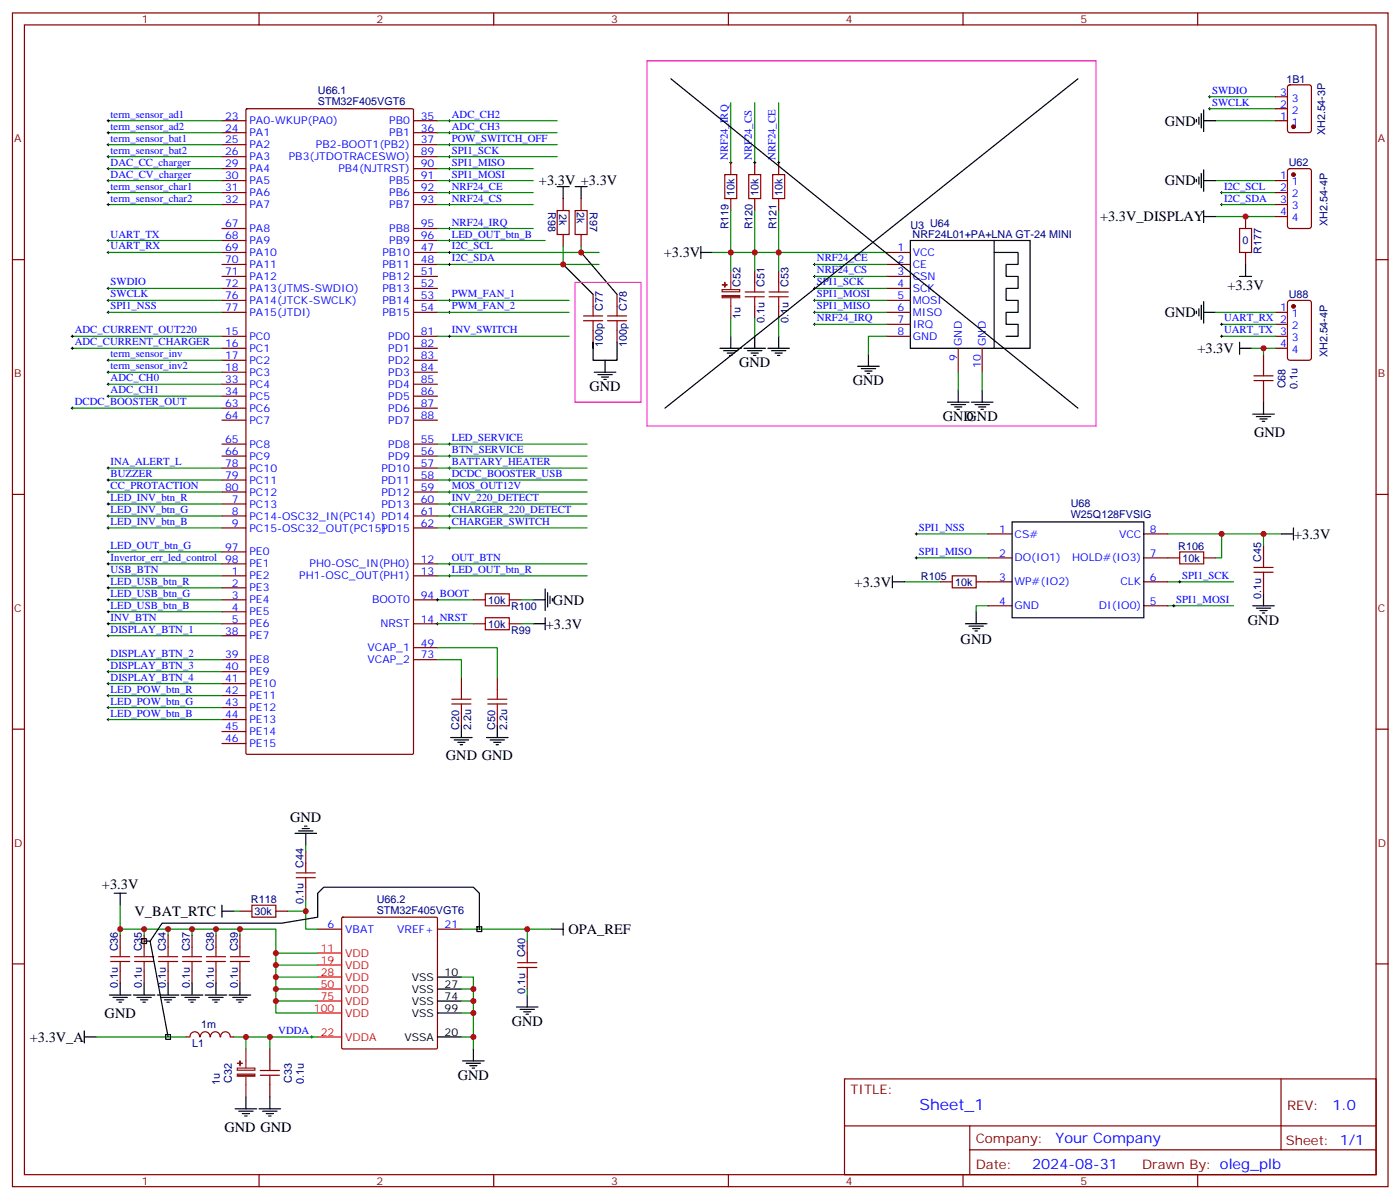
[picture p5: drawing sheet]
<svg xmlns="http://www.w3.org/2000/svg" width="413mm" height="353mm" viewBox="0 0 413 353" stroke-linecap="round" stroke-linejoin="round" font-family="sans-serif">
<g fill="none" stroke="#870000" stroke-width=".35">
<path d="M3.7 3.8h405.3v345.7h-405.3zM7.2 7.3h398.3v338.7h-398.3zM76.3 3.8v3.5M145.5 3.8v3.5M214.6 3.8v3.5M283.8 3.8v3.5M352.9 3.8v3.5M65.4 35.6h7.1M65.4 39.1h7.1M72.5 32.2l.3-.2h48.7l.3 .4v189.4l-.3 .4h-48.7l-.3-.4zM121.8 35.6h7.1M121.8 39.1h7.1"/>
<path d="M375.8 35.6h3.6M375.8 32h3.6M375.8 28.5h3.6M379.6 25.2l.5-.2h5.6l.7 .4v13l-.4 .6-5.9 .1-.7-.5v-12.9zM65.4 53.2h7.1M65.4 56.7h7.1M65.4 42.6h7.1M65.4 46.1h7.1M65.4 49.7h7.1M121.8 53.2h7.1M121.8 56.7h7.1M121.8 42.6h7.1"/>
<path d="M121.8 46.1h7.1M121.8 49.7h7.1M165.9 58.5v3.5M171.2 58.5v3.5M215.3 47.9v3.5M215.3 58.5v3.5M222.4 47.9v3.5M222.4 58.5v3.5M229.4 47.9v3.5M229.4 58.5v3.5M375.8 53.2h3.6M375.8 56.7h3.6"/>
<path d="M379.6 49.9l.5-.2h5.6l.7 .4v16.5l-.4 .7h-5.9l-.7-.5v-16.4zM3.7 76.5h3.5M65.4 60.3h7.1M65.4 74.4h7.1M65.4 77.9h7.1M65.4 67.3h7.1M65.4 70.8h7.1M121.8 60.3h7.1M121.8 74.4h7.1M121.8 77.9h7.1M121.8 67.3h7.1M121.8 70.8h7.1"/>
<path d="M165.9 69.1v3.5M171.2 69.1v3.5M222.4 79.7v3.5M229.4 79.7v3.5M261.2 74.4h7.1M261.2 77.9h7.1M367 63.8v3.5M367 74.4v3.5M375.8 60.3h3.6M375.8 63.8h3.6M405.5 76.5h3.5M65.4 81.4h7.1"/>
<path d="M65.4 84.9h7.1M65.4 88.5h7.1M65.4 92h7.1M65.4 99.1h7.1M121.8 81.4h7.1M121.8 84.9h7.1M121.8 88.5h7.1M121.8 92h7.1M121.8 99.1h7.1M174.8 86.7v3.5M174.8 97.3v3.5M181.8 86.7v3.5"/>
<path d="M181.8 97.3v3.5M222.4 90.2v3.6M229.4 90.2v3.6M261.2 81.4h7.1M261.2 84.9h7.1M261.2 88.5h7.1M261.2 92h7.1M261.2 99.1h7.1M261.2 95.5h7.1M375.8 92h3.6M375.8 99.1h3.6M375.8 95.5h3.6"/>
<path d="M379.6 88.7l.5-.2h5.6l.7 .4v16.5l-.4 .7h-5.9l-.7-.4v-16.5zM65.4 102.6h7.1M65.4 106.1h7.1M65.4 109.6h7.1M65.4 113.2h7.1M65.4 116.7h7.1M121.8 102.6h7.1M121.8 106.1h7.1M121.8 109.6h7.1M121.8 113.2h7.1M121.8 116.7h7.1M282.4 102.6v7"/>
<path d="M289.4 102.6v7M372.3 104.4v3.5M372.3 114.9v3.6M375.8 102.6h3.6M65.4 130.8h7.1M65.4 134.3h7.1M65.4 137.9h7.1M65.4 120.2h7.1M65.4 123.8h7.1M121.8 130.8h7.1M121.8 134.3h7.1M121.8 137.9h7.1"/>
<path d="M121.8 120.2h7.1M121.8 123.8h7.1M3.7 145.6h3.5M65.4 148.4h7.1M65.4 152h7.1M65.4 155.5h7.1M65.4 141.4h7.1M65.4 144.9h7.1M121.8 148.4h7.1M121.8 152h7.1M121.8 155.5h7.1M121.8 141.4h7.1"/>
<path d="M121.8 144.9h7.1M291.2 157.3h7M337 157.3h7.1M405.5 145.6h3.5M65.4 169.6h7.1M65.4 173.1h7.1M65.4 176.7h7.1M65.4 162.6h7.1M65.4 166.1h7.1M121.8 169.6h7.1M121.8 176.7h7.1M121.8 166.1h7.1"/>
<path d="M139.5 176.7h3.5M150.1 176.7h3.5M277.1 171.4h3.5M287.7 171.4h10.5M291.2 164.3h7M291.2 178.4h7M337 171.4h7.1M337 164.3h10.6M337 178.4h7.1M354.7 164.3h3.5M372.3 160.8v3.5M372.3 171.4v3.5"/>
<path d="M65.4 180.2h7.1M65.4 183.7h7.1M65.4 187.3h7.1M65.4 194.3h7.1M65.4 197.8h7.1M121.8 183.7h7.1M121.8 194.3h7.1M121.8 190.8h7.1M136 199.6v3.5M139.5 183.7h3.5M146.5 199.6v3.5M150.1 183.7h3.5"/>
<path d="M3.7 214.8h3.5M65.4 201.4h7.1M65.4 204.9h7.1M65.4 208.4h7.1M65.4 211.9h7.1M65.4 215.5h7.1M65.4 219h7.1M136 210.2v3.5M146.5 210.2v3.5M405.5 214.8h3.5M90.1 250.8v3.5M35.4 275.4v3.6"/>
<path d="M42.5 275.4v3.6M49.5 275.4v3.6M56.6 275.4v3.6M63.6 275.4v3.6M70.7 275.4v3.6M70.7 268.4h3.5M81.3 268.4h3.5M90.1 261.3v3.6M93.6 273.7h7.1M100.7 270.3l.3-.1h27.6l.3 .1v38.3l-.2 .3-27.7 .1-.3-.2zM128.9 273.7h7.1M155.4 277.2v3.5"/>
<path d="M3.7 283.9h3.5M35.4 286v3.6M42.5 286v3.6M49.5 286v3.6M56.6 286v3.6M63.6 286v3.6M70.7 286v3.6M155.4 287.8v3.5M405.5 283.9h3.5M54.8 305.4h1.1M58.8 305.4a1.41 1.41 0 0 0-1.4-1.5 1.41 1.41 0 0 0-1.4 1.5M61.9 305.4a1.41 1.41 0 0 0-1.5-1.5 1.41 1.41 0 0 0-1.4 1.5"/>
<path d="M64.8 305.4a1.41 1.41 0 0 0-1.4-1.5 1.41 1.41 0 0 0-1.4 1.5M65 305.4a1.41 1.41 0 0 1 1.4-1.5 1.41 1.41 0 0 1 1.4 1.5h1.1M79.5 309v3.5M79.5 319.5v3.6M248.8 317.8h156.7v28.2h-156.7zM377.5 317.8v20.9M248.9 331.6h156.5M285.8 338.7h119.6M285.8 331.6v14.1M76.3 346v3.5M145.5 346v3.5M214.6 346v3.5"/>
<path d="M283.8 346v3.5M352.9 346v3.5"/>
</g>
<g fill="none" stroke="#000" stroke-width=".29">
<path d="M31.5 35.6h.7M31.5 39.1h.7M31.9 35.2v.7M31.9 38.7v.7M132.1 35.6h.7M132.1 39.1h.7M132.4 35.2v.7M132.4 38.7v.7M356.1 28.5h.7M356.1 32h.7M356.4 28.2v.7M356.4 31.7v.7"/>
<path d="M31.5 56.7h.7M31.5 46.1h.7M31.5 42.6h.7M31.5 49.7h.7M31.5 53.2h.7M31.9 42.3v.7M31.9 45.8v.7M31.9 49.3v.7M31.9 52.8v.8M31.9 56.4v.7M31.9 59.9v.7M132.1 56.7h.7"/>
<path d="M132.1 46.1h.7M132.1 42.6h.7M132.1 49.7h.7M132.1 53.2h.7M132.4 42.3v.7M132.4 45.8v.7M132.4 49.3v.7M132.4 52.8v.8M132.4 56.4v.7M132.4 59.9v.7M215 47.9h.7M215.3 47.6v.7"/>
<path d="M222 47.9h.7M222.4 47.6v.7M229.1 47.9h.7M229.4 47.6v.7M359.6 56.7h.7M360 56.4v.7M360 59.9v.7M31.5 60.3h.7M31.5 74.4h.7M31.5 70.8h.7M31.9 70.5v.7M31.9 74v.7"/>
<path d="M132.1 60.3h.7M132.1 74.4h.7M132.1 77.9h.7M132.1 70.8h.7M132.1 67.3h.7M132.4 67v.7M132.4 70.5v.7M132.4 74v.7M132.4 77.5v.7M239.7 77.9h.7M240 77.5v.7M359.6 60.3h.7"/>
<path d="M21 99.1h.7M21.3 98.7v.7M31.5 92h.7M31.5 88.5h.7M31.5 84.9h.7M31.9 84.6v.7M31.9 88.1v.7M31.9 91.7v.7M132.1 92h.7M132.1 88.5h.7M132.1 99.1h.7M132.4 88.1v.7"/>
<path d="M132.4 91.7v.7M132.4 98.7v.7M239.7 92h.7M239.7 88.5h.7M239.7 84.9h.7M239.7 81.4h.7M239.7 95.5h.7M240 81.1v.7M240 84.6v.7M240 88.1v.7M240 91.7v.7M240 95.2v.7"/>
<path d="M359.6 95.5h.7M359.6 99.1h.7M360 95.2v.7M360 98.7v.7M21 102.6h.7M21.3 102.2v.7M21.3 119.9v.7M31.5 113.2h.7M31.5 116.7h.7M31.5 106.1h.7M31.5 109.6h.7M31.9 105.8v.7"/>
<path d="M31.9 109.3v.7M31.9 112.8v.7M31.9 116.3v.8M21 120.2h.7M31.5 137.9h.7M31.9 137.5v.7M132.1 137.9h.7M132.1 130.8h.7M132.1 134.3h.7M132.4 130.5v.7M132.4 134v.7M132.4 137.5v.7"/>
<path d="M31.5 144.9h.7M31.5 141.4h.7M31.5 155.5h.7M31.5 152h.7M31.5 148.4h.7M31.9 141v.7M31.9 144.6v.7M31.9 148.1v.7M31.9 151.6v.7M31.9 155.2v.7M132.1 144.9h.7M132.1 141.4h.7"/>
<path d="M132.1 155.5h.7M132.1 152h.7M132.1 148.4h.7M132.4 141v.7M132.4 144.6v.7M132.4 148.1v.7M132.4 151.6v.7M132.4 155.2v.7M269.7 157.3h.7M270 156.9v.7M31.5 176.7h.7M31.5 169.6h.7"/>
<path d="M31.5 166.1h.7M31.5 173.1h.7M31.5 162.6h.7M31.9 162.2v.7M31.9 165.7v.7M31.9 169.3v.7M31.9 172.8v.7M31.9 176.3v.7M31.9 179.8v.8M128.6 176.7h.7M128.9 176.3v.7M132.1 169.6h.7"/>
<path d="M132.1 166.1h.7M132.4 165.7v.7M132.4 169.3v.7M269.7 164.3h.7M270 164v.7M345.5 178.4h.7M345.9 178.1v.7M347.3 171.4h.7M347.6 171v.7M31.5 183.7h.7M31.5 197.8h.7M31.5 194.3h.7"/>
<path d="M31.5 187.3h.7M31.5 180.2h.7M31.9 183.4v.7M31.9 186.9v.7M31.9 194v.7M31.9 197.5v.7M128.6 183.7h.7M128.9 183.4v.7M31.5 201.4h.7M31.5 204.9h.7M31.5 208.4h.7M31.5 211.9h.7"/>
<path d="M31.9 201v.7M31.9 204.5v.7M31.9 208.1v.7M31.9 211.6v.7M91.5 305.4h.7M91.9 305.1v.7"/>
</g>
<g fill="none" stroke="#008700" stroke-width=".35">
<path d="M31.9 35.6h33.5M31.9 39.1h33.5M128.9 35.6h35.3M128.9 39.1h35.3M215.3 30.3v17.6M222.4 30.3v17.6M229.4 30.3v17.6M356.4 28.5h19.4M356.4 32h19.4M358.2 35.6h17.6M31.9 56.7h33.5M31.9 53.2h33.5"/>
<path d="M31.9 42.6h33.5M31.9 46.1h33.5M31.9 49.7h33.5M128.9 42.6h35.3M128.9 56.7h28.2M128.9 53.2h28.2M128.9 46.1h35.3M128.9 49.7h28.2M358.2 53.2h17.6M360 56.7h15.8M31.9 60.3h33.5M31.9 74.4h33.5"/>
<path d="M31.9 70.8h33.5M128.9 77.9h47.6M128.9 74.4h47.6M128.9 60.3h28.2M128.9 70.8h31.8M128.9 67.3h28.2M165.9 72.6v5.3M171.2 72.6v1.8M210 74.4h51.2M215.3 62v17.7M222.4 62v17.7M229.4 62v17.7"/>
<path d="M240 77.9h21.2M358.2 63.8h17.6M360 60.3h15.8M21.3 99.1h44.1M31.9 84.9h33.5M31.9 88.5h33.5M31.9 92h33.5M128.9 88.5h38.8M128.9 92h38.8M128.9 99.1h38.8M215.3 93.8v5.3M222.4 93.8v5.3"/>
<path d="M229.4 93.8v5.3M240 84.9h21.2M240 88.5h21.2M240 92h21.2M240 95.5h21.2M240 81.4h21.2M261.2 99.1h-5.3v5.3M358.2 92h17.6M360 99.1h15.8M360 95.5h15.8M21.3 102.6h44.1M31.9 113.2h33.5"/>
<path d="M31.9 116.7h33.5M31.9 106.1h33.5M31.9 109.6h33.5M282.4 109.6v5.3M289.4 109.6v5.3M368.8 102.6h7M372.3 102.6v1.8M21.3 120.2h44.1M31.9 137.9h33.5M128.9 137.9h44.1M128.9 130.8h44.1M128.9 134.3h44.1"/>
<path d="M31.9 141.4h33.5M31.9 144.9h33.5M31.9 148.4h33.5M31.9 152h33.5M31.9 155.5h33.5M128.9 141.4h44.1M128.9 144.9h44.1M128.9 148.4h44.1M128.9 152h44.1M128.9 155.5h44.1M270 157.3h21.2M344.1 157.3h33.5"/>
<path d="M360 157.3v7h-1.8M372.3 157.3v3.5M31.9 176.7h33.5M31.9 166.1h33.5M31.9 169.6h33.5M31.9 173.1h33.5M31.9 162.6h33.5M128.9 176.7h10.6M128.9 166.1h44.1M128.9 169.6h44.1M153.6 176.7h3.5M266.5 171.4h10.6"/>
<path d="M270 164.3h21.2M291.2 178.4h-3.5v1.8M344.1 178.4h19.4M344.1 171.4h19.4M31.9 183.7h33.5M31.9 187.3h33.5M31.9 194.3h33.5M31.9 197.8h33.5M31.9 180.2h33.5M128.9 194.3h7.1v5.3M128.9 190.8h17.6v8.8M128.9 183.7h10.6"/>
<path d="M153.6 183.7h3.5M31.9 201.4h33.5M31.9 204.9h33.5M31.9 208.4h33.5M31.9 211.9h33.5M90.1 249v1.8M35.4 266.6v7.1h14.1v1.7M35.4 273.7v1.7M42.5 273.7v1.7M49.5 273.7h21.2v1.7M56.6 273.7v1.7M63.6 273.7v1.7"/>
<path d="M68.9 268.4h1.8M70.7 273.7h10.6v24.7h12.3M84.8 268.4h5.3v5.3h3.5M90.1 264.9v3.5M136 273.7h26.4M155.4 273.7v3.5M81.3 294.9h12.3M81.3 291.3h12.3M81.3 287.8h12.3M81.3 284.3h12.3M81.3 280.7h12.3M136 287.8h3.5v21.2"/>
<path d="M136 294.9h3.5M136 291.3h3.5M136 298.4h3.5M155.4 291.3v1.8M28.4 305.4h26.4M68.9 305.4h10.6v3.6M72.5 305.4v3.6M79.5 305.4h14.1M136 305.4h3.5"/>
</g>
<g fill="none" stroke="#000" stroke-width=".35">
<path d="M197.7 23.2l119.9 97M317.6 23.2l-121.7 97M352.6 35.2v.7M353.3 34.5v2.1M354 33.4v4.3M354.7 35.6h3.5M354.7 32.4v6.3M164.2 55h3.5M165.9 55v3.5M169.5 55h3.5M171.2 55v3.5M352.6 52.8v.8"/>
<path d="M353.3 52.1v2.2M354 51.1v4.2M354.7 50v6.4M354.7 53.2h3.5M165.9 77.9l8.9 8.8M171.2 74.4l10.6 12.3M206.5 74.4h3.5M206.5 72.6v3.5M268.3 70.8h35.2v31.8h-35.2zM292.9 74.4h7.1v3.5h-3.5v3.5h3.5v3.5h-3.5v3.6h3.5v3.5h-3.5v3.5h3.5v3.6h-3.5M292.9 70.8v31.8M354.7 62v3.5"/>
<path d="M354.7 63.8h3.5M367 77.9v3.5M215.3 99.1v3.5M222.4 99.1v3.5M229.4 99.1v3.5M352.6 91.7v.7M353.3 90.9v2.2M354 89.9v4.2M354.7 88.8v6.4M354.7 92h3.5M365.3 81.4h3.5M175.1 109.6h6.4"/>
<path d="M176.2 110.3h4.2M177.2 111.1h2.2M177.9 111.8h.7M178.3 106.1v3.5M212.2 102.6h6.3M213.2 103.3h4.3M214.3 104h2.1M215 104.7h.7M219.2 102.6h6.4M220.3 103.3h4.2M221.3 104h2.1M222 104.7h.7"/>
<path d="M226.3 102.6h6.3M227.3 103.3h4.3M228.4 104h2.1M229.1 104.7h.7M252.7 107.9h6.4M253.8 108.6h4.2M254.8 109.3h2.2M255.6 110h.7M255.9 104.4v3.5M279.2 118.5h6.3M280.2 119.2h4.3M281.3 119.9h2.1"/>
<path d="M282.4 114.9v3.6M286.2 118.5h6.4M287.3 119.2h4.2M288.4 119.9h2.1M289.4 114.9v3.6M365.3 102.6h3.5M365.3 100.8v3.6M372.3 118.5v3.5M282 120.6h.7M289.1 120.6h.7M369.1 122h6.4M370.2 122.7h4.2"/>
<path d="M371.3 123.4h2.1M372 124.1h.7M298.2 153.7h38.8v28.3h-38.8zM377.6 157.3h3.5M381.1 155.5v3.5M157.1 176.7h3.6M160.7 173.5v6.3M161.4 174.6v4.2M162.1 175.6v2.1M162.8 176.3v.7M263 171.4h3.5M263 169.6v3.5"/>
<path d="M369.1 178.4h6.4M370.2 179.1h4.2M371.3 179.8h2.1M372.3 174.9v3.5M157.1 183.7h3.6M160.7 182v3.5M284.5 183.7h6.3M285.5 184.4h4.3M286.6 185.1h2.1M287.3 185.8h.7M287.7 180.2v3.5M372 180.6h.7"/>
<path d="M132.8 217.2h6.3M133.8 217.9h4.3M134.9 218.7h2.1M135.6 219.4h.7M136 213.7v3.5M143.4 217.2h6.3M144.4 217.9h4.3M145.5 218.7h2.1M146.2 219.4h.7M146.5 213.7v3.5M86.9 245.5h6.4M88 244.8h4.2"/>
<path d="M89 244.1h2.2M89.7 243.3h.8M90.1 245.5v3.5M33.7 263.1h3.5M35.4 263.1v3.5M41.8 276.5h1.4v1.4h-1.4zM42.5 277.2h1.7l5.3 28.2M65.4 268.4h3.5M65.4 266.6v3.6M140.5 273h1.5v1.4h-1.5zM141.3 273.7v-10.6l-1.8-1.8h-44.1l-1.8 1.8v7.1l-10.6 1.7h-35.2l-3.6 5.3M162.4 273.7h3.5"/>
<path d="M165.9 271.9v3.5M32.2 293.1h6.4M33.3 293.8h4.2M34.4 294.5h2.1M35.1 295.2h.7M35.4 289.6v3.5M39.3 293.1h6.3M40.4 293.8h4.2M41.4 294.5h2.1M42.1 295.2h.7M42.5 289.6v3.5M46.4 293.1h6.3"/>
<path d="M47.4 293.8h4.2M48.5 294.5h2.1M49.2 295.2h.7M49.5 289.6v3.5M53.4 293.1h6.4M54.5 293.8h4.2M55.5 294.5h2.1M56.2 295.2h.7M56.6 289.6v3.5M60.5 293.1h6.3M61.5 293.8h4.3M62.6 294.5h2.1"/>
<path d="M63.3 295.2h.7M63.6 289.6v3.5M67.5 293.1h6.4M68.6 293.8h4.2M69.6 294.5h2.2M70.3 295.2h.7M70.7 289.6v3.5M128.9 287.8h7.1M128.9 291.3h7.1M128.9 294.9h7.1M128.9 298.4h7.1M152.2 296.6h6.3"/>
<path d="M153.2 297.3h4.3M154.3 298h2.1M155 298.7h.7M155.4 293.1v3.5M24.8 305.4h3.6M24.8 303.7v3.5M48.8 304.7h1.4v1.4h-1.4zM128.9 305.4h7.1M136.3 312.5h6.4M137.4 313.2h4.2M138.4 313.9h2.1M139.1 314.6h.7"/>
<path d="M139.5 309v3.5M69.3 326.6h6.3M70.3 327.3h4.3M71.4 328h2.1M72.1 328.7h.7M72.5 323.1v3.5M76.3 326.6h6.4M77.4 327.3h4.2M78.5 328h2.1M79.2 328.7h.7M79.5 323.1v3.5"/>
</g>
<g fill="#870000" stroke="#870000" stroke-width=".35">
<circle cx="381.1" cy="37.3" r=".53"/>
<circle cx="381.1" cy="51.4" r=".53"/>
<circle cx="381.1" cy="90.2" r=".53"/>
</g>
<path d="M93.6 280.7h7.1M93.6 284.3h7.1M93.6 287.8h7.1M93.6 291.3h7.1M93.6 294.9h7.1M93.6 298.4h7.1M93.6 305.4h7.1" fill="none" stroke="#f00" stroke-width=".35"/>
<path d="M215.3 79.7v5.6M212.8 85.3h5.2v.6h-5.2zM215.3 87.8v6M69.9 314.6h5.2v.6h-5.2zM72.5 309v5.6M72.5 317.1v6" fill="none" stroke="#8c2424" stroke-width=".35"/>
<g fill="#8c2424" stroke="#8c2424" stroke-width=".35">
<path d="M69.9 316.4h5.2v.6h-5.2z"/>
<path d="M70 313.2h1.4z"/>
<path d="M70.7 312.5v1.4z"/>
<path d="M212.8 87.1h5.2v.6h-5.2z"/>
<path d="M212.9 83.9h1.4z"/>
<path d="M213.6 83.2v1.4z"/>
</g>
<g fill="none" stroke="#a10000" stroke-width=".35">
<path d="M213.6 51.4h3.5v7.1h-3.5zM220.6 51.4h3.6v7.1h-3.6zM227.7 51.4h3.5v7.1h-3.5zM164.2 62h3.5v7.1h-3.5zM169.5 62h3.5v7.1h-3.5zM365.3 67.3h3.5v7.1h-3.5zM171.9 94.5h5.7M171.9 93.1h5.7M174.8 90.2v2.9M174.8 94.5v2.8M179 94.5h5.6M179 93.1h5.6"/>
<path d="M181.8 90.2v2.9M181.8 94.5v2.8M219.6 87.4h5.6M219.6 86h5.6M222.4 83.2v2.8M222.4 87.4v2.8M226.6 87.4h5.7M226.6 86h5.7M229.4 83.2v2.8M229.4 87.4v2.8M369.5 112.1h5.6M369.5 110.7h5.6"/>
<path d="M372.3 107.9v2.8M372.3 112.1v2.8M143 174.9h7.1v3.5h-7.1zM280.6 169.6h7.1v3.5h-7.1zM347.6 162.6h7.1v3.5h-7.1zM369.5 168.6h5.6M369.5 167.1h5.6M372.3 164.3v2.8M372.3 168.6v2.8M143 182h7.1v3.5h-7.1zM133.1 207.4h5.7M133.1 206h5.7"/>
<path d="M136 203.1v2.9M136 207.4v2.8M143.7 207.4h5.7M143.7 206h5.7M146.5 203.1v2.9M146.5 207.4v2.8M87.3 258.5h5.6M87.3 257.1h5.6M90.1 254.3v2.8M90.1 258.5v2.8M35.4 279v2.8M42.5 279v2.8"/>
<path d="M49.5 279v2.8M56.6 279v2.8M63.6 279v2.8M70.7 279v2.8M74.2 266.6h7.1v3.6h-7.1zM32.6 283.2h5.6M32.6 281.8h5.6M35.4 283.2v2.8M39.7 283.2h5.6M39.7 281.8h5.6M42.5 283.2v2.8M46.7 283.2h5.7"/>
<path d="M46.7 281.8h5.7M49.5 283.2v2.8M53.8 283.2h5.6M53.8 281.8h5.6M56.6 283.2v2.8M60.8 283.2h5.7M60.8 281.8h5.7M63.6 283.2v2.8M67.9 283.2h5.6M67.9 281.8h5.6M70.7 283.2v2.8M152.5 285h5.7"/>
<path d="M152.5 283.6h5.7M155.4 280.7v2.9M155.4 285v2.8M76.7 316.7h5.6M76.7 315.3h5.6M79.5 312.5v2.8M79.5 316.7v2.8"/>
</g>
<path d="M190.6 17.9h132.3v107.6h-132.3z" fill="none" stroke="#f0f" stroke-width=".35"/>
<g fill="#c00">
<circle cx="79.5" cy="305.4" r=".88"/>
<circle cx="72.5" cy="305.4" r=".88"/>
<circle cx="42.5" cy="273.7" r=".88"/>
<circle cx="35.4" cy="273.7" r=".88"/>
<circle cx="165.9" cy="77.9" r=".88"/>
<circle cx="171.2" cy="74.4" r=".88"/>
<circle cx="56.6" cy="273.7" r=".88"/>
<circle cx="63.6" cy="273.7" r=".88"/>
<circle cx="49.5" cy="273.7" r=".88"/>
<circle cx="70.7" cy="273.7" r=".88"/>
<circle cx="81.3" cy="294.9" r=".88"/>
<circle cx="81.3" cy="291.3" r=".88"/>
<circle cx="81.3" cy="287.8" r=".88"/>
<circle cx="81.3" cy="284.3" r=".88"/>
<circle cx="81.3" cy="280.7" r=".88"/>
<circle cx="139.5" cy="291.3" r=".88"/>
<circle cx="139.5" cy="294.9" r=".88"/>
<circle cx="139.5" cy="298.4" r=".88"/>
<circle cx="139.5" cy="305.4" r=".88"/>
<circle cx="155.4" cy="273.7" r=".88"/>
<circle cx="90.1" cy="268.4" r=".88"/>
<circle cx="360" cy="157.3" r=".88"/>
<circle cx="372.3" cy="157.3" r=".88"/>
<circle cx="229.4" cy="74.4" r=".88"/>
<circle cx="222.4" cy="74.4" r=".88"/>
<circle cx="215.3" cy="74.4" r=".88"/>
<circle cx="367" cy="63.8" r=".88"/>
<circle cx="372.3" cy="102.6" r=".88"/>
</g>
<path d="M181.8 100.8v5.3h-7v-5.3v1.8" fill="none" stroke="#000" stroke-width=".35"/>
<path d="M169.5 83.2h19.4v35.3h-19.4z" fill="none" stroke="#f0f" stroke-width=".35"/>
<text font-size="4.6" fill="#00f" x="270.9" y="326.8">Sheet_1</text>
<g font-size="4.2">
<text x="343.2" y="37">GND</text>
<text x="158.8" y="54.6">+3.3V +3.3V</text>
<text x="343.2" y="54.6">GND</text>
<text x="324.1" y="65.2">+3.3V_DISPLAY</text>
<text x="195.6" y="75.8">+3.3V</text>
<text x="361.7" y="85.4">+3.3V</text>
<text x="343.2" y="93.4">GND</text>
<text x="352.8" y="104">+3.3V</text>
<text x="217.8" y="108.2">GND</text>
<text x="251.3" y="113.5">GND</text>
<text x="173.7" y="115.3">GND</text>
<text x="277.8" y="124.1">GND</text>
<text x="284.8" y="124.1">GND</text>
<text x="369.5" y="128.7">GND</text>
<text x="381.3" y="158.7">+3.3V</text>
<text x="251.8" y="172.8">+3.3V</text>
<text x="162.9" y="178.1">GND</text>
<text x="160.8" y="185.1">+3.3V</text>
<text x="367.7" y="184.1">GND</text>
<text x="283.1" y="189.8">GND</text>
<text x="131.4" y="224">GND GND</text>
<text x="85.5" y="242.2">GND</text>
<text x="30" y="262">+3.3V</text>
<text x="39.7" y="269.8">V_BAT_RTC</text>
<text x="167.5" y="275.1">OPA_REF</text>
<text x="30.8" y="299.8">GND</text>
<text x="150.8" y="302.3">GND</text>
<text x="8.8" y="306.9">+3.3V_A</text>
<text x="134.9" y="318.1">GND</text>
<text x="66.1" y="333.3">GND GND</text>
</g>
<g font-size="4.2" fill="#00f">
<text x="392.6" y="327">1.0</text>
<text x="311" y="336.6">Your Company</text>
<text x="304.1" y="344.4">2024-08-31</text>
</g>
<g font-size="3.9" fill="#800">
<text x="250.6" y="322.4">TITLE:</text>
<text x="379.2" y="327">REV:</text>
<text x="287.5" y="336.6">Company:</text>
<text x="378.9" y="337.2">Sheet: 1/1</text>
<text x="287.5" y="344.2">Date:</text>
<text x="336.6" y="344.3">Drawn By: oleg_plb</text>
</g>
<g font-size="3.2" fill="#800">
<text x="41.8" y="6.8">1</text>
<text x="110.9" y="6.8">2</text>
<text x="180.1" y="6.8">3</text>
<text x="249.2" y="6.8">4</text>
<text x="318.3" y="6.8">5</text>
<text x="4.2" y="41.9">A</text>
<text x="406" y="41.9">A</text>
<text x="4.2" y="111.1">B</text>
<text x="406" y="111.1">B</text>
<text x="4.2" y="180.2">C</text>
<text x="406" y="180.2">C</text>
<text x="4.2" y="249.3">D</text>
<text x="406" y="249.3">D</text>
<text x="41.8" y="349">1</text>
<text x="110.9" y="349">2</text>
<text x="180.1" y="349">3</text>
<text x="249.2" y="349">4</text>
<text x="318.3" y="349">5</text>
</g>
<g font-size="3.2" fill="#000080">
<text x="93.7" y="27.8">U66.1</text>
<text x="379.1" y="24.3">1B1</text>
<text x="93.7" y="31">STM32F405VGT6</text>
<text x="390.5" y="39.9" transform="rotate(-90 390.5 39.9)">XH2.54-3P</text>
<text x="379.7" y="49">U62</text>
<text x="216.5" y="57.6" transform="rotate(-90 216.5 57.6)">10k</text>
<text x="223.5" y="57.6" transform="rotate(-90 223.5 57.6)">10k</text>
<text x="230.6" y="57.6" transform="rotate(-90 230.6 57.6)">10k</text>
<text x="161.5" y="62.5" transform="rotate(90 161.5 62.5)">R98</text>
<text x="164.8" y="62.9" transform="rotate(90 164.8 62.9)">2k</text>
<text x="170" y="62.6" transform="rotate(90 170 62.6)">2k</text>
<text x="173.8" y="62.5" transform="rotate(90 173.8 62.5)">R97</text>
<text x="214.7" y="67.6" transform="rotate(-90 214.7 67.6)">R119</text>
<text x="221.7" y="67.6" transform="rotate(-90 221.7 67.6)">R120</text>
<text x="228.8" y="67.6" transform="rotate(-90 228.8 67.6)">R121</text>
<text x="268.3" y="67.3">U3 U64</text>
<text x="268.9" y="70.2">NRF24L01+PA+LNA GT-24 MINI</text>
<text x="366.1" y="72">0</text>
<text x="391.2" y="66.5" transform="rotate(-90 391.2 66.5)">XH2.54-4P</text>
<text x="371.7" y="74.8" transform="rotate(-90 371.7 74.8)">R177</text>
<text x="218.2" y="84.4" transform="rotate(-90 218.2 84.4)">C52</text>
<text x="225.3" y="84.4" transform="rotate(-90 225.3 84.4)">C51</text>
<text x="232.3" y="84.4" transform="rotate(-90 232.3 84.4)">C53</text>
<text x="379.7" y="87.8">U88</text>
<text x="177.7" y="91.5" transform="rotate(-90 177.7 91.5)">C77</text>
<text x="184.7" y="91.5" transform="rotate(-90 184.7 91.5)">C78</text>
<text x="218.2" y="93.8" transform="rotate(-90 218.2 93.8)">1u</text>
<text x="225.3" y="95.2" transform="rotate(-90 225.3 95.2)">0.1u</text>
<text x="232.3" y="95.2" transform="rotate(-90 232.3 95.2)">0.1u</text>
<text x="177.7" y="102.3" transform="rotate(-90 177.7 102.3)">100p</text>
<text x="184.7" y="102.3" transform="rotate(-90 184.7 102.3)">100p</text>
<text x="391.2" y="105.3" transform="rotate(-90 391.2 105.3)">XH2.54-4P</text>
<text x="378.8" y="114.4" transform="rotate(-90 378.8 114.4)">C68</text>
<text x="382.3" y="114.6" transform="rotate(-90 382.3 114.6)">0.1u</text>
<text x="315.5" y="149.3">U68</text>
<text x="315.5" y="152.6">W25Q128FVSIG</text>
<text x="347.2" y="161.9">R106</text>
<text x="348.4" y="165.4">10k</text>
<text x="371.7" y="165.6" transform="rotate(-90 371.7 165.6)">C45</text>
<text x="271.4" y="170.7">R105</text>
<text x="281.4" y="172.6">10k</text>
<text x="143.8" y="177.8">10k</text>
<text x="150.6" y="179.6">R100</text>
<text x="371.7" y="176.3" transform="rotate(-90 371.7 176.3)">0.1u</text>
<text x="143.9" y="184.9">10k</text>
<text x="150.6" y="186.6">R99</text>
<text x="135.3" y="215" transform="rotate(-90 135.3 215)">C20</text>
<text x="138.9" y="215.2" transform="rotate(-90 138.9 215.2)">2.2u</text>
<text x="145.9" y="215" transform="rotate(-90 145.9 215)">C50</text>
<text x="149.5" y="215.2" transform="rotate(-90 149.5 215.2)">2.2u</text>
<text x="89.4" y="255.5" transform="rotate(-90 89.4 255.5)">C44</text>
<text x="73.9" y="266">R118</text>
<text x="75" y="269.5">30k</text>
<text x="89.4" y="266.3" transform="rotate(-90 89.4 266.3)">0.1u</text>
<text x="111" y="269.1">STM32F405VGT6</text>
<text x="111" y="265.9">U66.2</text>
<text x="34.8" y="280.2" transform="rotate(-90 34.8 280.2)">C36</text>
<text x="41.8" y="280.2" transform="rotate(-90 41.8 280.2)">C35</text>
<text x="48.9" y="280.2" transform="rotate(-90 48.9 280.2)">C34</text>
<text x="55.9" y="280.2" transform="rotate(-90 55.9 280.2)">C37</text>
<text x="63" y="280.2" transform="rotate(-90 63 280.2)">C38</text>
<text x="70" y="280.2" transform="rotate(-90 70 280.2)">C39</text>
<text x="154.7" y="282" transform="rotate(-90 154.7 282)">C40</text>
<text x="34.8" y="291" transform="rotate(-90 34.8 291)">0.1u</text>
<text x="41.8" y="291" transform="rotate(-90 41.8 291)">0.1u</text>
<text x="48.9" y="291" transform="rotate(-90 48.9 291)">0.1u</text>
<text x="55.9" y="291" transform="rotate(-90 55.9 291)">0.1u</text>
<text x="63" y="291" transform="rotate(-90 63 291)">0.1u</text>
<text x="70" y="291" transform="rotate(-90 70 291)">0.1u</text>
<text x="154.7" y="292.8" transform="rotate(-90 154.7 292.8)">0.1u</text>
<text x="59.3" y="302.8">1m</text>
<text x="56.6" y="308.3">L1</text>
<text x="64.8" y="319.6" transform="rotate(-90 64.8 319.6)">1u</text>
<text x="68.3" y="319" transform="rotate(-90 68.3 319)">C32</text>
<text x="86" y="319" transform="rotate(-90 86 319)">C33</text>
<text x="89.5" y="319.2" transform="rotate(-90 89.5 319.2)">0.1u</text>
</g>
<g font-size="3.2" fill="#00f">
<text x="357.2" y="27.6">SWDIO</text>
<text x="377.2" y="28.2">3</text>
<text x="380.7" y="29.9">3</text>
<text x="32.6" y="34.7">term_sensor_ad1</text>
<text x="66.3" y="35.2">23</text>
<text x="124" y="35.2">35</text>
<text x="133.1" y="34.7">ADC_CH2</text>
<text x="357.2" y="31.2">SWCLK</text>
<text x="377.2" y="35.2">1</text>
<text x="377.2" y="31.7">2</text>
<text x="380.7" y="33.4">2</text>
<text x="32.6" y="41.7">term_sensor_bat1</text>
<text x="32.6" y="38.2">term_sensor_ad2</text>
<text x="66.3" y="38.7">24</text>
<text x="73.5" y="36.6">PA0-WKUP(PA0)</text>
<text x="73.5" y="40.1">PA1</text>
<text x="114.7" y="36.6">PB0</text>
<text x="114.7" y="40.1">PB1</text>
<text x="124" y="38.7">36</text>
<text x="133.1" y="38.2">ADC_CH3</text>
<text x="133.1" y="41.7">POW_SWITCH_OFF</text>
<text x="380.7" y="37">1</text>
<text x="32.6" y="45.3">term_sensor_bat2</text>
<text x="66.3" y="42.3">25</text>
<text x="66.3" y="45.8">26</text>
<text x="73.5" y="43.7">PA2</text>
<text x="73.5" y="47.2">PA3</text>
<text x="85.1" y="47.2">PB3(JTDOTRACESWO)</text>
<text x="93.1" y="43.7">PB2-BOOT1(PB2)</text>
<text x="124" y="45.8">89</text>
<text x="124" y="42.3">37</text>
<text x="133.1" y="45.3">SPI1_SCK</text>
<text x="214.5" y="47.2" transform="rotate(-90 214.5 47.2)">NRF24_IRQ</text>
<text x="221.5" y="47.2" transform="rotate(-90 221.5 47.2)">NRF24_CS</text>
<text x="228.6" y="47.2" transform="rotate(-90 228.6 47.2)">NRF24_CE</text>
<text x="32.6" y="48.8">DAC_CC_charger</text>
<text x="32.6" y="52.3">DAC_CV_charger</text>
<text x="66.3" y="49.3">29</text>
<text x="66.3" y="52.8">30</text>
<text x="73.5" y="50.7">PA4</text>
<text x="99.7" y="50.7">PB4(NJTRST)</text>
<text x="124" y="49.3">90</text>
<text x="124" y="52.8">91</text>
<text x="133.1" y="48.8">SPI1_MISO</text>
<text x="133.1" y="52.3">SPI1_MOSI</text>
<text x="377.2" y="52.8">1</text>
<text x="32.6" y="55.8">term_sensor_char1</text>
<text x="32.6" y="59.4">term_sensor_char2</text>
<text x="66.3" y="56.4">31</text>
<text x="66.3" y="59.9">32</text>
<text x="73.5" y="54.3">PA5</text>
<text x="73.5" y="57.8">PA6</text>
<text x="114.7" y="54.3">PB5</text>
<text x="114.7" y="57.8">PB6</text>
<text x="124" y="56.4">92</text>
<text x="124" y="59.9">93</text>
<text x="133.1" y="55.8">NRF24_CE</text>
<text x="133.1" y="59.4">NRF24_CS</text>
<text x="360.7" y="59.4">I2C_SDA</text>
<text x="360.7" y="55.8">I2C_SCL</text>
<text x="377.2" y="56.4">2</text>
<text x="377.2" y="59.9">3</text>
<text x="380.7" y="54.6">1</text>
<text x="380.7" y="58.1">2</text>
<text x="73.5" y="61.3">PA7</text>
<text x="114.7" y="61.3">PB7</text>
<text x="377.2" y="63.4">4</text>
<text x="380.7" y="61.7">3</text>
<text x="380.7" y="65.2">4</text>
<text x="32.6" y="70">UART_TX</text>
<text x="66.3" y="67">67</text>
<text x="66.3" y="70.5">68</text>
<text x="73.5" y="68.4">PA8</text>
<text x="73.5" y="71.9">PA9</text>
<text x="114.7" y="68.4">PB8</text>
<text x="114.7" y="71.9">PB9</text>
<text x="124" y="67">95</text>
<text x="124" y="70.5">96</text>
<text x="133.1" y="70">LED_OUT_btn_B</text>
<text x="133.1" y="66.4">NRF24_IRQ</text>
<text x="32.6" y="73.5">UART_RX</text>
<text x="66.3" y="74">69</text>
<text x="66.3" y="77.5">70</text>
<text x="73.5" y="75.4">PA10</text>
<text x="112.7" y="75.4">PB10</text>
<text x="124" y="74">47</text>
<text x="124" y="77.5">48</text>
<text x="133.1" y="73.5">I2C_SCL</text>
<text x="133.1" y="77">I2C_SDA</text>
<text x="240.7" y="77">NRF24_CE</text>
<text x="264.5" y="74">1</text>
<text x="264.5" y="77.5">2</text>
<text x="269" y="75.4">VCC</text>
<text x="66.3" y="81.1">71</text>
<text x="73.5" y="79">PA11</text>
<text x="73.5" y="82.5">PA12</text>
<text x="112.7" y="79">PB11</text>
<text x="112.7" y="82.5">PB12</text>
<text x="124" y="81.1">51</text>
<text x="240.7" y="80.5">NRF24_CS</text>
<text x="264.5" y="81.1">3</text>
<text x="269" y="79">CE</text>
<text x="269" y="82.5">CSN</text>
<text x="32.6" y="87.6">SWCLK</text>
<text x="32.6" y="84.1">SWDIO</text>
<text x="66.3" y="84.6">72</text>
<text x="66.3" y="88.1">76</text>
<text x="73.5" y="86">PA13(JTMS-SWDIO)</text>
<text x="73.5" y="89.5">PA14(JTCK-SWCLK)</text>
<text x="112.7" y="86">PB13</text>
<text x="112.7" y="89.5">PB14</text>
<text x="124" y="84.6">52</text>
<text x="124" y="88.1">53</text>
<text x="133.1" y="87.6">PWM_FAN_1</text>
<text x="240.7" y="87.6">SPI1_MOSI</text>
<text x="240.7" y="84.1">SPI1_SCK</text>
<text x="264.5" y="84.6">4</text>
<text x="264.5" y="88.1">5</text>
<text x="269" y="86">SCK</text>
<text x="269" y="89.5">MOSI</text>
<text x="32.6" y="91.1">SPI1_NSS</text>
<text x="66.3" y="91.7">77</text>
<text x="73.5" y="93.1">PA15(JTDI)</text>
<text x="112.7" y="93.1">PB15</text>
<text x="124" y="91.7">54</text>
<text x="133.1" y="91.1">PWM_FAN_2</text>
<text x="240.7" y="91.1">SPI1_MISO</text>
<text x="240.7" y="94.7">NRF24_IRQ</text>
<text x="264.5" y="91.7">6</text>
<text x="264.5" y="95.2">7</text>
<text x="269" y="93.1">MISO</text>
<text x="360.7" y="94.7">UART_RX 2</text>
<text x="377.2" y="91.7">1</text>
<text x="380.7" y="93.4">1</text>
<text x="22" y="98.2">ADC_CURRENT_OUT220</text>
<text x="22" y="101.7">ADC_CURRENT_CHARGER</text>
<text x="66.3" y="98.7">15</text>
<text x="73.5" y="100.1">PC0</text>
<text x="114.4" y="100.1">PD0</text>
<text x="124" y="98.7">81</text>
<text x="133.1" y="98.2">INV_SWITCH</text>
<text x="264.5" y="98.7">8</text>
<text x="269" y="96.6">IRQ</text>
<text x="269" y="100.1">GND</text>
<text x="283.4" y="101.9" transform="rotate(-90 283.4 101.9)">GND</text>
<text x="290.5" y="101.9" transform="rotate(-90 290.5 101.9)">GND</text>
<text x="360.7" y="98.2">UART_TX 3</text>
<text x="380.7" y="96.9">2</text>
<text x="380.7" y="100.5">3</text>
<text x="32.6" y="105.2">term_sensor_inv</text>
<text x="66.3" y="102.2">16</text>
<text x="66.3" y="105.8">17</text>
<text x="73.5" y="103.6">PC1</text>
<text x="73.5" y="107.2">PC2</text>
<text x="114.4" y="103.6">PD1</text>
<text x="114.4" y="107.2">PD2</text>
<text x="124" y="102.2">82</text>
<text x="124" y="105.8">83</text>
<text x="282" y="106.4" transform="rotate(-90 282 106.4)">9</text>
<text x="377.2" y="102.2">4</text>
<text x="380.7" y="104">4</text>
<text x="32.6" y="112.3">ADC_CH0</text>
<text x="32.6" y="108.8">term_sensor_inv2</text>
<text x="66.3" y="109.3">18</text>
<text x="66.3" y="112.8">33</text>
<text x="73.5" y="110.7">PC3</text>
<text x="114.4" y="110.7">PD3</text>
<text x="124" y="109.3">84</text>
<text x="124" y="112.8">85</text>
<text x="289.1" y="108.4" transform="rotate(-90 289.1 108.4)">10</text>
<text x="22" y="119.3">DCDC_BOOSTER_OUT</text>
<text x="32.6" y="115.8">ADC_CH1</text>
<text x="66.3" y="116.3">34</text>
<text x="66.3" y="119.9">63</text>
<text x="73.5" y="114.2">PC4</text>
<text x="73.5" y="117.8">PC5</text>
<text x="114.4" y="114.2">PD4</text>
<text x="114.4" y="117.8">PD5</text>
<text x="124" y="116.3">86</text>
<text x="124" y="119.9">87</text>
<text x="66.3" y="123.4">64</text>
<text x="73.5" y="121.3">PC6</text>
<text x="73.5" y="124.8">PC7</text>
<text x="114.4" y="121.3">PD6</text>
<text x="114.4" y="124.8">PD7</text>
<text x="124" y="123.4">88</text>
<text x="66.3" y="130.5">65</text>
<text x="73.5" y="131.9">PC8</text>
<text x="114.4" y="131.9">PD8</text>
<text x="124" y="130.5">55</text>
<text x="133.1" y="129.9">LED_SERVICE</text>
<text x="32.6" y="137">INA_ALERT_L</text>
<text x="66.3" y="134">66</text>
<text x="66.3" y="137.5">78</text>
<text x="73.5" y="135.4">PC9</text>
<text x="114.4" y="135.4">PD9</text>
<text x="124" y="134">56</text>
<text x="124" y="137.5">57</text>
<text x="133.1" y="137">BATTARY_HEATER</text>
<text x="133.1" y="133.5">BTN_SERVICE</text>
<text x="32.6" y="140.5">BUZZER</text>
<text x="66.3" y="141">79</text>
<text x="73.5" y="138.9">PC10</text>
<text x="73.5" y="142.5">PC11</text>
<text x="112.4" y="138.9">PD10</text>
<text x="112.4" y="142.5">PD11</text>
<text x="124" y="141">58</text>
<text x="133.1" y="140.5">DCDC_BOOSTER_USB</text>
<text x="32.6" y="144">CC_PROTACTION</text>
<text x="32.6" y="147.6">LED_INV_btn_R</text>
<text x="66.3" y="144.6">80</text>
<text x="68.3" y="148.1">7</text>
<text x="73.5" y="149.5">PC13</text>
<text x="73.5" y="146">PC12</text>
<text x="112.4" y="146">PD12</text>
<text x="112.4" y="149.5">PD13</text>
<text x="124" y="144.6">59</text>
<text x="124" y="148.1">60</text>
<text x="133.1" y="144">MOS_OUT12V</text>
<text x="133.1" y="147.6">INV_220_DETECT</text>
<text x="32.6" y="154.6">LED_INV_btn_B</text>
<text x="32.6" y="151.1">LED_INV_btn_G</text>
<text x="68.3" y="151.6">8</text>
<text x="68.3" y="155.2">9</text>
<text x="73.5" y="153">PC14-OSC32_IN(PC14) PD14</text>
<text x="124" y="151.6">61</text>
<text x="124" y="155.2">62</text>
<text x="133.1" y="154.6">CHARGER_SWITCH</text>
<text x="133.1" y="151.1">CHARGER_220_DETECT</text>
<text x="32.6" y="161.7">LED_OUT_btn_G</text>
<text x="73.5" y="156.6">PC15-OSC32_OUT(PC15)</text>
<text x="112.4" y="156.6">PD15</text>
<text x="270.7" y="156.4">SPI1_NSS</text>
<text x="294.5" y="156.9">1</text>
<text x="298.9" y="158.3">CS#</text>
<text x="329.7" y="158.3">VCC</text>
<text x="338.8" y="156.9">8</text>
<text x="32.6" y="165.2">Invertor_err_led_control</text>
<text x="66.3" y="162.2">97</text>
<text x="66.3" y="165.7">98</text>
<text x="73.5" y="163.6">PE0</text>
<text x="73.5" y="167.1">PE1</text>
<text x="91.2" y="167.1">PH0-OSC_IN(PH0)</text>
<text x="124" y="165.7">12</text>
<text x="133.1" y="165.2">OUT_BTN</text>
<text x="270.7" y="163.4">SPI1_MISO</text>
<text x="294.5" y="164">2</text>
<text x="298.9" y="165.4">DO(IO1)</text>
<text x="315.9" y="165.4">HOLD#(IO3)</text>
<text x="338.8" y="164">7</text>
<text x="32.6" y="172.3">LED_USB_btn_R</text>
<text x="32.6" y="168.7">USB_BTN</text>
<text x="68.3" y="169.3">1</text>
<text x="68.3" y="172.8">2</text>
<text x="73.5" y="170.7">PE2</text>
<text x="88.2" y="170.7">PH1-OSC_OUT(PH1)</text>
<text x="124" y="169.3">13</text>
<text x="133.1" y="168.7">LED_OUT_btn_R</text>
<text x="294.5" y="171">3</text>
<text x="298.9" y="172.4">WP#(IO2)</text>
<text x="330.2" y="172.4">CLK</text>
<text x="338.8" y="171">6</text>
<text x="348.3" y="170.5">SPI1_SCK</text>
<text x="32.6" y="179.3">LED_USB_btn_B</text>
<text x="32.6" y="175.8">LED_USB_btn_G</text>
<text x="68.3" y="176.3">3</text>
<text x="68.3" y="179.8">4</text>
<text x="73.5" y="174.2">PE3</text>
<text x="73.5" y="177.7">PE4</text>
<text x="109.6" y="177.7">BOOT0</text>
<text x="124" y="176.3">94 BOOT</text>
<text x="294.5" y="178.1">4</text>
<text x="298.9" y="179.5">GND</text>
<text x="323.8" y="179.5">DI(IO0)</text>
<text x="338.8" y="178.1">5</text>
<text x="346.6" y="177.6">SPI1_MOSI</text>
<text x="32.6" y="182.8">INV_BTN</text>
<text x="68.3" y="183.4">5</text>
<text x="73.5" y="181.3">PE5</text>
<text x="73.5" y="184.8">PE6</text>
<text x="112.1" y="184.8">NRST</text>
<text x="124" y="183.4">14 NRST</text>
<text x="32.6" y="186.4">DISPLAY_BTN_1</text>
<text x="66.3" y="186.9">38</text>
<text x="73.5" y="188.3">PE7</text>
<text x="108.3" y="191.8">VCAP_1</text>
<text x="124" y="190.4">49</text>
<text x="32.6" y="197">DISPLAY_BTN_3</text>
<text x="32.6" y="193.4">DISPLAY_BTN_2</text>
<text x="66.3" y="194">39</text>
<text x="66.3" y="197.5">40</text>
<text x="73.5" y="195.4">PE8</text>
<text x="108.3" y="195.4">VCAP_2</text>
<text x="124" y="194">73</text>
<text x="32.6" y="200.5">DISPLAY_BTN_4</text>
<text x="66.3" y="201">41</text>
<text x="73.5" y="198.9">PE9</text>
<text x="73.5" y="202.4">PE10</text>
<text x="32.6" y="204">LED_POW_btn_R</text>
<text x="32.6" y="207.5">LED_POW_btn_G</text>
<text x="66.3" y="204.5">42</text>
<text x="66.3" y="208.1">43</text>
<text x="73.5" y="206">PE11</text>
<text x="73.5" y="209.5">PE12</text>
<text x="32.6" y="211.1">LED_POW_btn_B</text>
<text x="66.3" y="211.6">44</text>
<text x="66.3" y="215.1">45</text>
<text x="73.5" y="213">PE13</text>
<text x="66.3" y="218.7">46</text>
<text x="73.5" y="216.5">PE14</text>
<text x="73.5" y="220.1">PE15</text>
<text x="96.6" y="273.3">6</text>
<text x="101.7" y="274.7">VBAT</text>
<text x="117" y="274.7">VREF+</text>
<text x="131" y="273.3">21</text>
<text x="82" y="304.6">VDDA</text>
</g>
<g font-size="3.2" fill="#f00">
<text x="94.5" y="280.4">11</text>
<text x="101.7" y="281.8">VDD</text>
<text x="94.5" y="283.9">19</text>
<text x="94.5" y="287.4">28</text>
<text x="101.7" y="285.3">VDD</text>
<text x="94.5" y="291">50</text>
<text x="101.7" y="288.9">VDD</text>
<text x="101.7" y="292.4">VDD</text>
<text x="92.5" y="298">100</text>
<text x="94.5" y="294.5">75</text>
<text x="101.7" y="295.9">VDD</text>
<text x="101.7" y="299.4">VDD</text>
<text x="94.5" y="305.1">22</text>
<text x="101.7" y="306.5">VDDA</text>
</g>
<g font-size="3.2">
<text x="131" y="287.4">10</text>
<text x="121.3" y="288.9">VSS</text>
<text x="121.3" y="292.4">VSS</text>
<text x="131" y="291">27</text>
<text x="121.3" y="295.9">VSS</text>
<text x="121.3" y="299.4">VSS</text>
<text x="131" y="294.5">74</text>
<text x="131" y="298">99</text>
<text x="131" y="305.1">20</text>
<text x="119.2" y="306.5">VSSA</text>
</g>
</svg>
